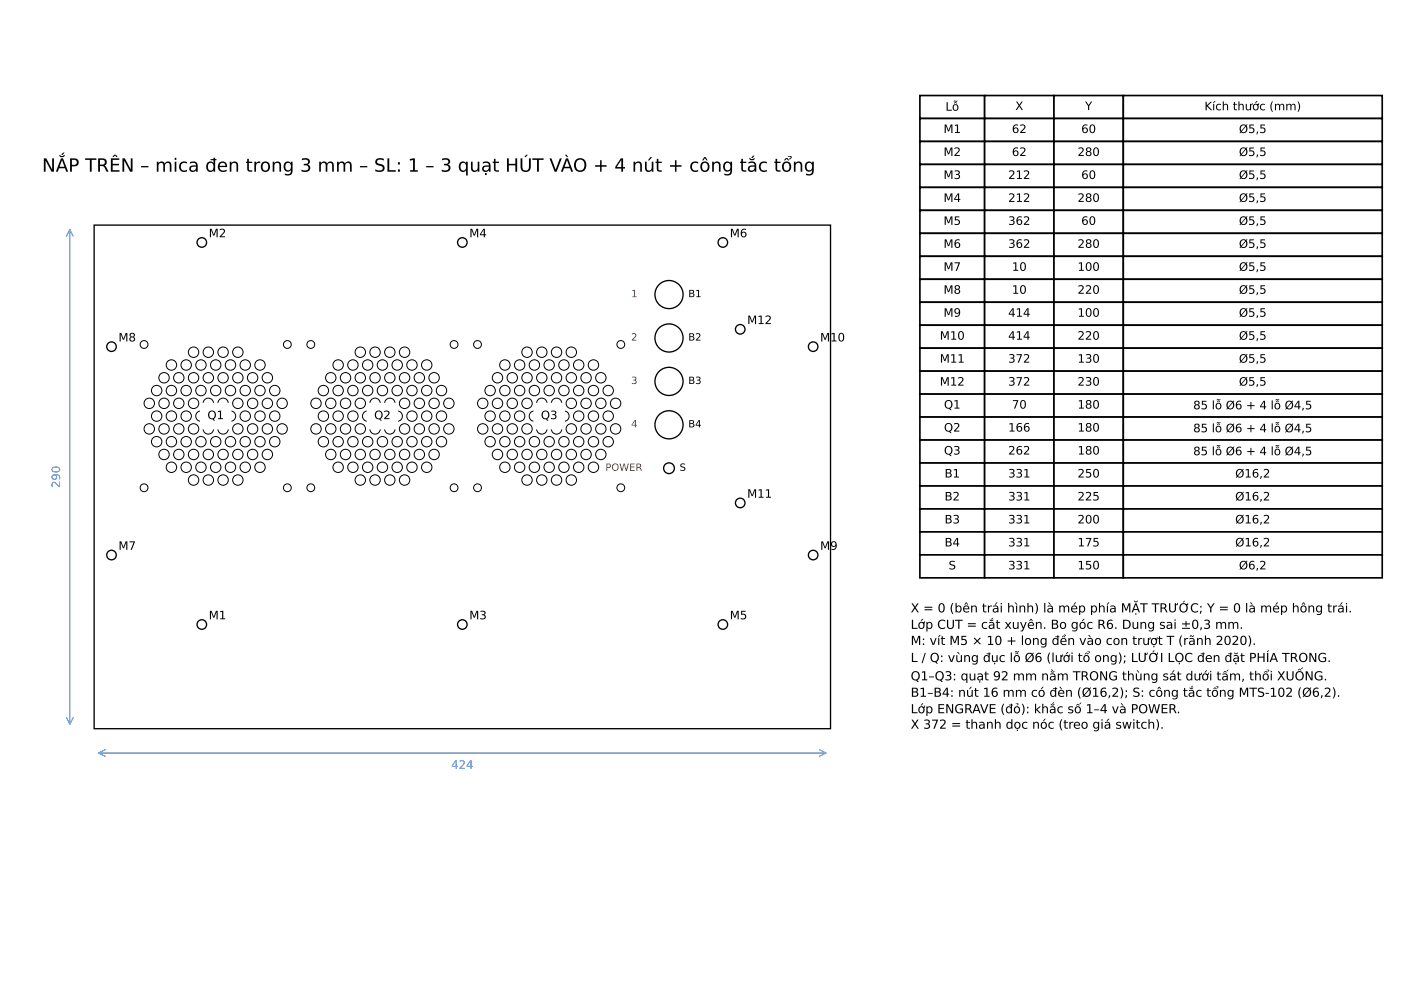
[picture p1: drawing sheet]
<svg xmlns="http://www.w3.org/2000/svg" width="297mm" height="210mm" viewBox="0 0 297 210" stroke-linecap="round" stroke-linejoin="round" font-family="sans-serif">
<g fill="none" stroke="#000" stroke-width=".28">
<path d="M20 47.7h156v106.8h-156z"/>
<circle cx="42.8" cy="51.4" r="1.01"/>
<circle cx="98" cy="51.4" r="1.01"/>
<circle cx="153.2" cy="51.4" r="1.01"/>
<circle cx="23.6" cy="73.5" r="1.01"/>
<circle cx="141.8" cy="71.6" r="2.98"/>
<circle cx="141.8" cy="62.4" r="2.98"/>
<circle cx="156.9" cy="69.8" r="1.01"/>
<circle cx="172.3" cy="73.5" r="1.01"/>
<circle cx="141.8" cy="80.8" r="2.98"/>
<circle cx="141.8" cy="90" r="2.98"/>
<circle cx="141.8" cy="99.2" r="1.14"/>
<circle cx="23.6" cy="117.7" r="1.01"/>
<circle cx="156.9" cy="106.6" r="1.01"/>
<circle cx="172.3" cy="117.7" r="1.01"/>
<circle cx="42.8" cy="132.4" r="1.01"/>
<circle cx="98" cy="132.4" r="1.01"/>
<circle cx="153.2" cy="132.4" r="1.01"/>
</g>
<g fill="none" stroke="#000" stroke-width=".21">
<circle cx="30.5" cy="73" r=".83"/>
<circle cx="36.3" cy="77.4" r="1.1"/>
<circle cx="39.5" cy="77.4" r="1.1"/>
<circle cx="41" cy="74.7" r="1.1"/>
<circle cx="42.6" cy="77.4" r="1.1"/>
<circle cx="44.2" cy="74.7" r="1.1"/>
<circle cx="45.7" cy="77.4" r="1.1"/>
<circle cx="47.3" cy="74.7" r="1.1"/>
<circle cx="48.8" cy="77.4" r="1.1"/>
<circle cx="50.4" cy="74.7" r="1.1"/>
<circle cx="52" cy="77.4" r="1.1"/>
<circle cx="55.1" cy="77.4" r="1.1"/>
<circle cx="60.9" cy="73" r=".83"/>
<circle cx="65.9" cy="73" r=".83"/>
<circle cx="71.7" cy="77.4" r="1.1"/>
<circle cx="74.8" cy="77.4" r="1.1"/>
<circle cx="76.4" cy="74.7" r="1.1"/>
<circle cx="77.9" cy="77.4" r="1.1"/>
<circle cx="79.5" cy="74.7" r="1.1"/>
<circle cx="81.1" cy="77.4" r="1.1"/>
<circle cx="82.6" cy="74.7" r="1.1"/>
<circle cx="84.2" cy="77.4" r="1.1"/>
<circle cx="85.7" cy="74.7" r="1.1"/>
<circle cx="87.3" cy="77.4" r="1.1"/>
<circle cx="90.4" cy="77.4" r="1.1"/>
<circle cx="96.2" cy="73" r=".83"/>
<circle cx="101.2" cy="73" r=".83"/>
<circle cx="107" cy="77.4" r="1.1"/>
<circle cx="110.1" cy="77.4" r="1.1"/>
<circle cx="111.7" cy="74.7" r="1.1"/>
<circle cx="113.3" cy="77.4" r="1.1"/>
<circle cx="114.8" cy="74.7" r="1.1"/>
<circle cx="116.4" cy="77.4" r="1.1"/>
<circle cx="118" cy="74.7" r="1.1"/>
<circle cx="119.5" cy="77.4" r="1.1"/>
<circle cx="121.1" cy="74.7" r="1.1"/>
<circle cx="122.6" cy="77.4" r="1.1"/>
<circle cx="125.8" cy="77.4" r="1.1"/>
<circle cx="131.6" cy="73" r=".83"/>
<circle cx="31.6" cy="90.9" r="1.1"/>
<circle cx="31.6" cy="85.5" r="1.1"/>
<circle cx="33.2" cy="82.8" r="1.1"/>
<circle cx="33.2" cy="88.2" r="1.1"/>
<circle cx="33.2" cy="93.6" r="1.1"/>
<circle cx="34.8" cy="90.9" r="1.1"/>
<circle cx="34.8" cy="96.3" r="1.1"/>
<circle cx="34.8" cy="80.1" r="1.1"/>
<circle cx="34.8" cy="85.5" r="1.1"/>
<circle cx="36.3" cy="93.6" r="1.1"/>
<circle cx="36.3" cy="82.8" r="1.1"/>
<circle cx="36.3" cy="99" r="1.1"/>
<circle cx="36.3" cy="88.2" r="1.1"/>
<circle cx="37.9" cy="85.5" r="1.1"/>
<circle cx="37.9" cy="90.9" r="1.1"/>
<circle cx="37.9" cy="96.3" r="1.1"/>
<circle cx="37.9" cy="80.1" r="1.1"/>
<circle cx="39.5" cy="99" r="1.1"/>
<circle cx="39.5" cy="93.6" r="1.1"/>
<circle cx="39.5" cy="88.2" r="1.1"/>
<circle cx="39.5" cy="82.8" r="1.1"/>
<circle cx="41" cy="90.9" r="1.1"/>
<circle cx="41" cy="80.1" r="1.1"/>
<circle cx="41" cy="85.5" r="1.1"/>
<circle cx="41" cy="96.3" r="1.1"/>
<circle cx="42.6" cy="93.6" r="1.1"/>
<circle cx="42.6" cy="82.8" r="1.1"/>
<circle cx="42.6" cy="88.2" r="1.1"/>
<circle cx="42.6" cy="99" r="1.1"/>
<circle cx="44.2" cy="90.9" r="1.1"/>
<circle cx="44.2" cy="85.5" r="1.1"/>
<circle cx="44.2" cy="96.3" r="1.1"/>
<circle cx="44.2" cy="80.1" r="1.1"/>
<circle cx="45.7" cy="82.8" r="1.1"/>
<circle cx="45.7" cy="99" r="1.1"/>
<circle cx="45.7" cy="88.2" r="1.1"/>
<circle cx="45.7" cy="93.6" r="1.1"/>
<circle cx="47.3" cy="90.9" r="1.1"/>
<circle cx="47.3" cy="85.5" r="1.1"/>
<circle cx="47.3" cy="80.1" r="1.1"/>
<circle cx="47.3" cy="96.3" r="1.1"/>
<circle cx="48.8" cy="82.8" r="1.1"/>
<circle cx="48.8" cy="99" r="1.1"/>
<circle cx="48.8" cy="93.6" r="1.1"/>
<circle cx="48.8" cy="88.2" r="1.1"/>
<circle cx="50.4" cy="96.3" r="1.1"/>
<circle cx="50.4" cy="85.5" r="1.1"/>
<circle cx="50.4" cy="90.9" r="1.1"/>
<circle cx="50.4" cy="80.1" r="1.1"/>
<circle cx="52" cy="88.2" r="1.1"/>
<circle cx="52" cy="99" r="1.1"/>
<circle cx="52" cy="93.6" r="1.1"/>
<circle cx="52" cy="82.8" r="1.1"/>
<circle cx="53.5" cy="80.1" r="1.1"/>
<circle cx="53.5" cy="85.5" r="1.1"/>
<circle cx="53.5" cy="96.3" r="1.1"/>
<circle cx="53.5" cy="90.9" r="1.1"/>
<circle cx="55.1" cy="99" r="1.1"/>
<circle cx="55.1" cy="93.6" r="1.1"/>
<circle cx="55.1" cy="88.2" r="1.1"/>
<circle cx="55.1" cy="82.8" r="1.1"/>
<circle cx="56.7" cy="90.9" r="1.1"/>
<circle cx="56.7" cy="96.3" r="1.1"/>
<circle cx="56.7" cy="80.1" r="1.1"/>
<circle cx="56.7" cy="85.5" r="1.1"/>
<circle cx="58.2" cy="88.2" r="1.1"/>
<circle cx="58.2" cy="82.8" r="1.1"/>
<circle cx="58.2" cy="93.6" r="1.1"/>
<circle cx="59.8" cy="90.9" r="1.1"/>
<circle cx="59.8" cy="85.5" r="1.1"/>
<circle cx="67" cy="90.9" r="1.1"/>
<circle cx="67" cy="85.5" r="1.1"/>
<circle cx="68.5" cy="82.8" r="1.1"/>
<circle cx="68.5" cy="93.6" r="1.1"/>
<circle cx="68.5" cy="88.2" r="1.1"/>
<circle cx="70.1" cy="96.3" r="1.1"/>
<circle cx="70.1" cy="85.5" r="1.1"/>
<circle cx="70.1" cy="80.1" r="1.1"/>
<circle cx="70.1" cy="90.9" r="1.1"/>
<circle cx="71.7" cy="88.2" r="1.1"/>
<circle cx="71.7" cy="82.8" r="1.1"/>
<circle cx="71.7" cy="99" r="1.1"/>
<circle cx="71.7" cy="93.6" r="1.1"/>
<circle cx="73.2" cy="90.9" r="1.1"/>
<circle cx="73.2" cy="96.3" r="1.1"/>
<circle cx="73.2" cy="85.5" r="1.1"/>
<circle cx="73.2" cy="80.1" r="1.1"/>
<circle cx="74.8" cy="93.6" r="1.1"/>
<circle cx="74.8" cy="88.2" r="1.1"/>
<circle cx="74.8" cy="99" r="1.1"/>
<circle cx="74.8" cy="82.8" r="1.1"/>
<circle cx="76.4" cy="85.5" r="1.1"/>
<circle cx="76.4" cy="96.3" r="1.1"/>
<circle cx="76.4" cy="80.1" r="1.1"/>
<circle cx="76.4" cy="90.9" r="1.1"/>
<circle cx="77.9" cy="82.8" r="1.1"/>
<circle cx="77.9" cy="93.6" r="1.1"/>
<circle cx="77.9" cy="99" r="1.1"/>
<circle cx="77.9" cy="88.2" r="1.1"/>
<circle cx="79.5" cy="80.1" r="1.1"/>
<circle cx="79.5" cy="96.3" r="1.1"/>
<circle cx="79.5" cy="85.5" r="1.1"/>
<circle cx="79.5" cy="90.9" r="1.1"/>
<circle cx="81.1" cy="88.2" r="1.1"/>
<circle cx="81.1" cy="82.8" r="1.1"/>
<circle cx="81.1" cy="93.6" r="1.1"/>
<circle cx="81.1" cy="99" r="1.1"/>
<circle cx="82.6" cy="90.9" r="1.1"/>
<circle cx="82.6" cy="96.3" r="1.1"/>
<circle cx="82.6" cy="80.1" r="1.1"/>
<circle cx="82.6" cy="85.5" r="1.1"/>
<circle cx="84.2" cy="93.6" r="1.1"/>
<circle cx="84.2" cy="88.2" r="1.1"/>
<circle cx="84.2" cy="99" r="1.1"/>
<circle cx="84.2" cy="82.8" r="1.1"/>
<circle cx="85.7" cy="85.5" r="1.1"/>
<circle cx="85.7" cy="90.9" r="1.1"/>
<circle cx="85.7" cy="80.1" r="1.1"/>
<circle cx="85.7" cy="96.3" r="1.1"/>
<circle cx="87.3" cy="82.8" r="1.1"/>
<circle cx="87.3" cy="99" r="1.1"/>
<circle cx="87.3" cy="93.6" r="1.1"/>
<circle cx="87.3" cy="88.2" r="1.1"/>
<circle cx="88.9" cy="85.5" r="1.1"/>
<circle cx="88.9" cy="90.9" r="1.1"/>
<circle cx="88.9" cy="96.3" r="1.1"/>
<circle cx="88.9" cy="80.1" r="1.1"/>
<circle cx="90.4" cy="82.8" r="1.1"/>
<circle cx="90.4" cy="88.2" r="1.1"/>
<circle cx="90.4" cy="93.6" r="1.1"/>
<circle cx="90.4" cy="99" r="1.1"/>
<circle cx="92" cy="85.5" r="1.1"/>
<circle cx="92" cy="96.3" r="1.1"/>
<circle cx="92" cy="80.1" r="1.1"/>
<circle cx="92" cy="90.9" r="1.1"/>
<circle cx="93.6" cy="88.2" r="1.1"/>
<circle cx="93.6" cy="93.6" r="1.1"/>
<circle cx="93.6" cy="82.8" r="1.1"/>
<circle cx="95.1" cy="90.9" r="1.1"/>
<circle cx="95.1" cy="85.5" r="1.1"/>
<circle cx="102.3" cy="85.5" r="1.1"/>
<circle cx="102.3" cy="90.9" r="1.1"/>
<circle cx="103.9" cy="88.2" r="1.1"/>
<circle cx="103.9" cy="82.8" r="1.1"/>
<circle cx="103.9" cy="93.6" r="1.1"/>
<circle cx="105.4" cy="85.5" r="1.1"/>
<circle cx="105.4" cy="96.3" r="1.1"/>
<circle cx="105.4" cy="90.9" r="1.1"/>
<circle cx="105.4" cy="80.1" r="1.1"/>
<circle cx="107" cy="82.8" r="1.1"/>
<circle cx="107" cy="93.6" r="1.1"/>
<circle cx="107" cy="88.2" r="1.1"/>
<circle cx="107" cy="99" r="1.1"/>
<circle cx="108.6" cy="90.9" r="1.1"/>
<circle cx="108.6" cy="80.1" r="1.1"/>
<circle cx="108.6" cy="85.5" r="1.1"/>
<circle cx="108.6" cy="96.3" r="1.1"/>
<circle cx="110.1" cy="88.2" r="1.1"/>
<circle cx="110.1" cy="82.8" r="1.1"/>
<circle cx="110.1" cy="99" r="1.1"/>
<circle cx="110.1" cy="93.6" r="1.1"/>
<circle cx="111.7" cy="96.3" r="1.1"/>
<circle cx="111.7" cy="80.1" r="1.1"/>
<circle cx="111.7" cy="85.5" r="1.1"/>
<circle cx="111.7" cy="90.9" r="1.1"/>
<circle cx="113.3" cy="82.8" r="1.1"/>
<circle cx="113.3" cy="99" r="1.1"/>
<circle cx="113.3" cy="93.6" r="1.1"/>
<circle cx="113.3" cy="88.2" r="1.1"/>
<circle cx="114.8" cy="90.9" r="1.1"/>
<circle cx="114.8" cy="96.3" r="1.1"/>
<circle cx="114.8" cy="85.5" r="1.1"/>
<circle cx="114.8" cy="80.1" r="1.1"/>
<circle cx="116.4" cy="99" r="1.1"/>
<circle cx="116.4" cy="93.6" r="1.1"/>
<circle cx="116.4" cy="88.2" r="1.1"/>
<circle cx="116.4" cy="82.8" r="1.1"/>
<circle cx="118" cy="90.9" r="1.1"/>
<circle cx="118" cy="96.3" r="1.1"/>
<circle cx="118" cy="80.1" r="1.1"/>
<circle cx="118" cy="85.5" r="1.1"/>
<circle cx="119.5" cy="88.2" r="1.1"/>
<circle cx="119.5" cy="99" r="1.1"/>
<circle cx="119.5" cy="93.6" r="1.1"/>
<circle cx="119.5" cy="82.8" r="1.1"/>
<circle cx="121.1" cy="85.5" r="1.1"/>
<circle cx="121.1" cy="80.1" r="1.1"/>
<circle cx="121.1" cy="90.9" r="1.1"/>
<circle cx="121.1" cy="96.3" r="1.1"/>
<circle cx="122.6" cy="99" r="1.1"/>
<circle cx="122.6" cy="82.8" r="1.1"/>
<circle cx="122.6" cy="93.6" r="1.1"/>
<circle cx="122.6" cy="88.2" r="1.1"/>
<circle cx="124.2" cy="85.5" r="1.1"/>
<circle cx="124.2" cy="80.1" r="1.1"/>
<circle cx="124.2" cy="96.3" r="1.1"/>
<circle cx="124.2" cy="90.9" r="1.1"/>
<circle cx="125.8" cy="88.2" r="1.1"/>
<circle cx="125.8" cy="82.8" r="1.1"/>
<circle cx="125.8" cy="99" r="1.1"/>
<circle cx="125.8" cy="93.6" r="1.1"/>
<circle cx="127.3" cy="85.5" r="1.1"/>
<circle cx="127.3" cy="90.9" r="1.1"/>
<circle cx="127.3" cy="80.1" r="1.1"/>
<circle cx="127.3" cy="96.3" r="1.1"/>
<circle cx="128.9" cy="88.2" r="1.1"/>
<circle cx="128.9" cy="93.6" r="1.1"/>
<circle cx="128.9" cy="82.8" r="1.1"/>
<circle cx="130.5" cy="90.9" r="1.1"/>
<circle cx="130.5" cy="85.5" r="1.1"/>
<circle cx="30.5" cy="103.4" r=".83"/>
<circle cx="41" cy="101.8" r="1.1"/>
<circle cx="44.2" cy="101.8" r="1.1"/>
<circle cx="47.3" cy="101.8" r="1.1"/>
<circle cx="50.4" cy="101.8" r="1.1"/>
<circle cx="60.9" cy="103.4" r=".83"/>
<circle cx="65.9" cy="103.4" r=".83"/>
<circle cx="76.4" cy="101.8" r="1.1"/>
<circle cx="79.5" cy="101.8" r="1.1"/>
<circle cx="82.6" cy="101.8" r="1.1"/>
<circle cx="85.7" cy="101.8" r="1.1"/>
<circle cx="96.2" cy="103.4" r=".83"/>
<circle cx="101.2" cy="103.4" r=".83"/>
<circle cx="111.7" cy="101.8" r="1.1"/>
<circle cx="114.8" cy="101.8" r="1.1"/>
<circle cx="118" cy="101.8" r="1.1"/>
<circle cx="121.1" cy="101.8" r="1.1"/>
<circle cx="131.6" cy="103.4" r=".83"/>
</g>
<g fill="#fff" stroke="#fff" stroke-width=".35">
<path d="M42.6 85.6h6.3v5.2h-6.3z"/>
<path d="M77.9 85.6h6.3v5.2h-6.3z"/>
<path d="M113.2 85.6h6.4v5.2h-6.4z"/>
</g>
<path d="M14.1 50.1l.7-1.4 .7 1.4M14.8 48.7v104.8M14.1 152.1l.7 1.4 .7-1.4M20.9 159.6h154.2M22.3 158.9l-1.4 .7 1.4 .7M173.7 158.9l1.4 .7-1.4 .7" fill="none" stroke="#1f68c8" stroke-width=".21"/>
<g fill="#fff" stroke="#000" stroke-width=".35">
<path d="M195 20.2h13.7v4.9h-13.7z"/>
<path d="M208.7 20.2h14.7v4.9h-14.7z"/>
<path d="M223.4 20.2h14.7v4.9h-14.7z"/>
<path d="M238.1 20.2h54.8v4.9h-54.8z"/>
<path d="M195 25.1h13.7v4.9h-13.7z"/>
<path d="M208.7 25.1h14.7v4.9h-14.7z"/>
<path d="M223.4 25.1h14.7v4.9h-14.7z"/>
<path d="M238.1 25.1h54.8v4.9h-54.8z"/>
<path d="M195 30h13.7v4.9h-13.7z"/>
<path d="M208.7 30h14.7v4.9h-14.7z"/>
<path d="M223.4 30h14.7v4.9h-14.7z"/>
<path d="M238.1 30h54.8v4.9h-54.8z"/>
<path d="M195 34.9h13.7v4.8h-13.7z"/>
<path d="M208.7 34.9h14.7v4.8h-14.7z"/>
<path d="M223.4 34.9h14.7v4.8h-14.7z"/>
<path d="M238.1 34.9h54.8v4.8h-54.8z"/>
<path d="M195 39.7h13.7v4.9h-13.7z"/>
<path d="M208.7 39.7h14.7v4.9h-14.7z"/>
<path d="M223.4 39.7h14.7v4.9h-14.7z"/>
<path d="M238.1 39.7h54.8v4.9h-54.8z"/>
<path d="M195 44.6h13.7v4.9h-13.7z"/>
<path d="M208.7 44.6h14.7v4.9h-14.7z"/>
<path d="M223.4 44.6h14.7v4.9h-14.7z"/>
<path d="M238.1 44.6h54.8v4.9h-54.8z"/>
<path d="M195 49.5h13.7v4.8h-13.7z"/>
<path d="M208.7 49.5h14.7v4.8h-14.7z"/>
<path d="M223.4 49.5h14.7v4.8h-14.7z"/>
<path d="M238.1 49.5h54.8v4.8h-54.8z"/>
<path d="M195 54.3h13.7v4.9h-13.7z"/>
<path d="M208.7 54.3h14.7v4.9h-14.7z"/>
<path d="M223.4 54.3h14.7v4.9h-14.7z"/>
<path d="M238.1 54.3h54.8v4.9h-54.8z"/>
<path d="M195 59.2h13.7v4.9h-13.7z"/>
<path d="M208.7 59.2h14.7v4.9h-14.7z"/>
<path d="M223.4 59.2h14.7v4.9h-14.7z"/>
<path d="M238.1 59.2h54.8v4.9h-54.8z"/>
<path d="M195 64.1h13.7v4.8h-13.7z"/>
<path d="M208.7 64.1h14.7v4.8h-14.7z"/>
<path d="M223.4 64.1h14.7v4.8h-14.7z"/>
<path d="M238.1 64.1h54.8v4.8h-54.8z"/>
<path d="M195 68.9h13.7v4.9h-13.7z"/>
<path d="M208.7 68.9h14.7v4.9h-14.7z"/>
<path d="M223.4 68.9h14.7v4.9h-14.7z"/>
<path d="M238.1 68.9h54.8v4.9h-54.8z"/>
<path d="M195 73.8h13.7v4.9h-13.7z"/>
<path d="M208.7 73.8h14.7v4.9h-14.7z"/>
<path d="M223.4 73.8h14.7v4.9h-14.7z"/>
<path d="M238.1 73.8h54.8v4.9h-54.8z"/>
<path d="M195 78.7h13.7v4.8h-13.7z"/>
<path d="M208.7 78.7h14.7v4.8h-14.7z"/>
<path d="M223.4 78.7h14.7v4.8h-14.7z"/>
<path d="M238.1 78.7h54.8v4.8h-54.8z"/>
<path d="M195 83.5h13.7v4.9h-13.7z"/>
<path d="M208.7 83.5h14.7v4.9h-14.7z"/>
<path d="M223.4 83.5h14.7v4.9h-14.7z"/>
<path d="M238.1 83.5h54.8v4.9h-54.8z"/>
<path d="M195 88.4h13.7v4.9h-13.7z"/>
<path d="M208.7 88.4h14.7v4.9h-14.7z"/>
<path d="M223.4 88.4h14.7v4.9h-14.7z"/>
<path d="M238.1 88.4h54.8v4.9h-54.8z"/>
<path d="M195 93.3h13.7v4.8h-13.7z"/>
<path d="M208.7 93.3h14.7v4.8h-14.7z"/>
<path d="M223.4 93.3h14.7v4.8h-14.7z"/>
<path d="M238.1 93.3h54.8v4.8h-54.8z"/>
<path d="M195 98.1h13.7v4.9h-13.7z"/>
<path d="M208.7 98.1h14.7v4.9h-14.7z"/>
<path d="M223.4 98.1h14.7v4.9h-14.7z"/>
<path d="M238.1 98.1h54.8v4.9h-54.8z"/>
<path d="M195 103h13.7v4.9h-13.7z"/>
<path d="M208.7 103h14.7v4.9h-14.7z"/>
<path d="M223.4 103h14.7v4.9h-14.7z"/>
<path d="M238.1 103h54.8v4.9h-54.8z"/>
<path d="M195 107.9h13.7v4.8h-13.7z"/>
<path d="M208.7 107.9h14.7v4.8h-14.7z"/>
<path d="M223.4 107.9h14.7v4.8h-14.7z"/>
<path d="M238.1 107.9h54.8v4.8h-54.8z"/>
<path d="M195 112.7h13.7v4.9h-13.7z"/>
<path d="M208.7 112.7h14.7v4.9h-14.7z"/>
<path d="M223.4 112.7h14.7v4.9h-14.7z"/>
<path d="M238.1 112.7h54.8v4.9h-54.8z"/>
<path d="M195 117.6h13.7v4.9h-13.7z"/>
<path d="M208.7 117.6h14.7v4.9h-14.7z"/>
<path d="M223.4 117.6h14.7v4.9h-14.7z"/>
<path d="M238.1 117.6h54.8v4.9h-54.8z"/>
</g>
<text font-size="3.9" x="8.9" y="36.4">NẮP TRÊN – mica đen trong 3 mm – SL: 1 – 3 quạt HÚT VÀO + 4 nút + công tắc tổng</text>
<g font-size="2.6">
<text x="193" y="129.8">X = 0 (bên trái hình) là mép phía MẶT TRƯỚC; Y = 0 là mép hông trái.</text>
<text x="193" y="133.3">Lớp CUT = cắt xuyên. Bo góc R6. Dung sai ±0,3 mm.</text>
<text x="193" y="136.7">M: vít M5 × 10 + long đền vào con trượt T (rãnh 2020).</text>
<text x="193" y="140.3">L / Q: vùng đục lỗ Ø6 (lưới tổ ong); LƯỚI LỌC đen đặt PHÍA TRONG.</text>
<text x="193" y="144.2">Q1–Q3: quạt 92 mm nằm TRONG thùng sát dưới tấm, thổi XUỐNG.</text>
<text x="193" y="147.7">B1–B4: nút 16 mm có đèn (Ø16,2); S: công tắc tổng MTS‑102 (Ø6,2).</text>
<text x="193" y="151.2">Lớp ENGRAVE (đỏ): khắc số 1–4 và POWER.</text>
<text x="193" y="154.5">X 372 = thanh dọc nóc (treo giá switch).</text>
</g>
<g font-size="2.5">
<text x="200.4" y="23.5">Lỗ</text>
<text x="215.2" y="23.3">X</text>
<text x="230" y="23.3">Y</text>
<text x="255.3" y="23.4">Kích thước (mm)</text>
<text x="200" y="28.2">M1</text>
<text x="214.5" y="28.2">62</text>
<text x="229.2" y="28.2">60</text>
<text x="262.6" y="28.2">Ø5,5</text>
<text x="200" y="33.1">M2</text>
<text x="214.5" y="33.1">62</text>
<text x="228.4" y="33.1">280</text>
<text x="262.6" y="33.1">Ø5,5</text>
<text x="200" y="37.9">M3</text>
<text x="213.7" y="37.9">212</text>
<text x="229.2" y="37.9">60</text>
<text x="262.6" y="37.9">Ø5,5</text>
<text x="200" y="42.8">M4</text>
<text x="200" y="47.7">M5</text>
<text x="213.7" y="42.8">212</text>
<text x="213.7" y="47.7">362</text>
<text x="228.4" y="42.8">280</text>
<text x="229.2" y="47.7">60</text>
<text x="262.6" y="42.8">Ø5,5</text>
<text x="262.6" y="47.7">Ø5,5</text>
<text x="44.2" y="50.3">M2</text>
<text x="99.5" y="50.3">M4</text>
<text x="154.7" y="50.3">M6</text>
<text x="200" y="52.5">M6</text>
<text x="213.7" y="52.5">362</text>
<text x="228.4" y="52.5">280</text>
<text x="262.6" y="52.5">Ø5,5</text>
<text x="200" y="57.4">M7</text>
<text x="214.5" y="57.4">10</text>
<text x="228.4" y="57.4">100</text>
<text x="262.6" y="57.4">Ø5,5</text>
<text x="200" y="62.3">M8</text>
<text x="214.5" y="62.3">10</text>
<text x="228.4" y="62.3">220</text>
<text x="262.6" y="62.3">Ø5,5</text>
<text x="158.4" y="68.7">M12</text>
<text x="200" y="67.1">M9</text>
<text x="213.7" y="67.1">414</text>
<text x="228.4" y="67.1">100</text>
<text x="262.6" y="67.1">Ø5,5</text>
<text x="25.1" y="72.4">M8</text>
<text x="173.8" y="72.4">M10</text>
<text x="199.2" y="72">M10</text>
<text x="199.2" y="76.9">M11</text>
<text x="213.7" y="72">414</text>
<text x="213.7" y="76.9">372</text>
<text x="228.4" y="72">220</text>
<text x="228.4" y="76.9">130</text>
<text x="262.6" y="72">Ø5,5</text>
<text x="262.6" y="76.9">Ø5,5</text>
<text x="199.2" y="81.7">M12</text>
<text x="213.7" y="81.7">372</text>
<text x="228.4" y="81.7">230</text>
<text x="262.6" y="81.7">Ø5,5</text>
<text x="44" y="88.8">Q1</text>
<text x="79.3" y="88.8">Q2</text>
<text x="114.6" y="88.8">Q3</text>
<text x="200.1" y="86.6">Q1</text>
<text x="214.5" y="86.6">70</text>
<text x="228.4" y="86.6">180</text>
<text x="252.9" y="86.8">85 lỗ Ø6 + 4 lỗ Ø4,5</text>
<text x="200.1" y="91.5">Q2</text>
<text x="213.7" y="91.5">166</text>
<text x="228.4" y="91.5">180</text>
<text x="252.9" y="91.6">85 lỗ Ø6 + 4 lỗ Ø4,5</text>
<text x="200.1" y="96.4">Q3</text>
<text x="200.2" y="101.2">B1</text>
<text x="213.7" y="96.4">262</text>
<text x="213.7" y="101.2">331</text>
<text x="228.4" y="96.4">180</text>
<text x="228.4" y="101.2">250</text>
<text x="252.9" y="96.5">85 lỗ Ø6 + 4 lỗ Ø4,5</text>
<text x="261.8" y="101.2">Ø16,2</text>
<text x="158.4" y="105.5">M11</text>
<text x="200.2" y="106.1">B2</text>
<text x="213.7" y="106.1">331</text>
<text x="228.4" y="106.1">225</text>
<text x="261.8" y="106.1">Ø16,2</text>
<text x="200.2" y="111">B3</text>
<text x="213.7" y="111">331</text>
<text x="228.4" y="111">200</text>
<text x="261.8" y="111">Ø16,2</text>
<text x="25.1" y="116.5">M7</text>
<text x="173.8" y="116.5">M9</text>
<text x="200.2" y="115.8">B4</text>
<text x="213.7" y="115.8">331</text>
<text x="228.4" y="115.8">175</text>
<text x="261.8" y="115.8">Ø16,2</text>
<text x="201" y="120.7">S</text>
<text x="213.7" y="120.7">331</text>
<text x="228.4" y="120.7">150</text>
<text x="262.6" y="120.7">Ø6,2</text>
<text x="44.2" y="131.3">M1</text>
<text x="99.5" y="131.3">M3</text>
<text x="154.7" y="131.3">M5</text>
</g>
<g font-size="2.5" fill="#1f68c8">
<text x="12.7" y="103.4" transform="rotate(-90 12.7 103.4)">290</text>
<text x="95.6" y="163">424</text>
</g>
<g font-size="2.1" fill="#f00">
<text x="133.8" y="63">1</text>
<text x="133.8" y="72.2">2</text>
<text x="133.8" y="81.4">3</text>
<text x="133.8" y="90.6">4</text>
<text x="128.3" y="99.8">POWER</text>
</g>
<g font-size="2.1">
<text x="145.9" y="63">B1</text>
<text x="145.9" y="72.2">B2</text>
<text x="145.9" y="81.4">B3</text>
<text x="145.9" y="90.6">B4</text>
<text x="144" y="99.8">S</text>
</g>
</svg>
